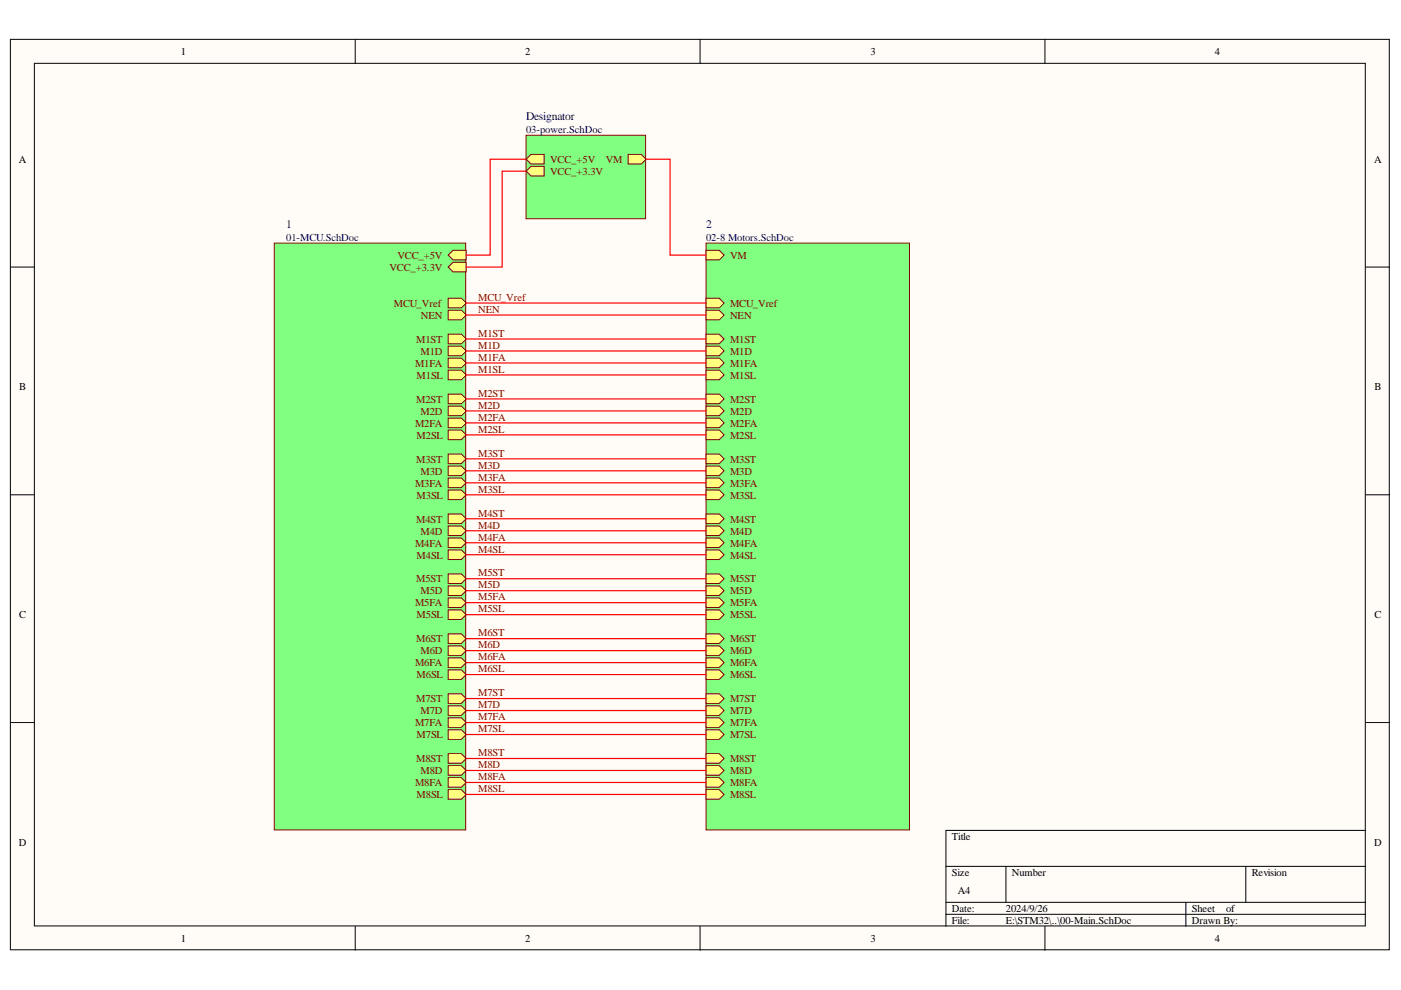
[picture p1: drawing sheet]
<svg xmlns="http://www.w3.org/2000/svg" width="297mm" height="210mm" viewBox="0 0 297 210" stroke-linecap="round" stroke-linejoin="round" font-family="sans-serif">
<g fill="#fffcf8" stroke="#000" stroke-width=".21">
<path d="M2.2 8.3h292.4v193.1h-292.4z"/>
<path d="M7.3 13.4h282.2v182.9h-282.2z"/>
</g>
<g fill="none" stroke="#000" stroke-width=".21">
<path d="M75.3 8.3v5.1M148.4 8.3v5.1M221.5 8.3v5.1M2.2 56.6h5.1M289.6 56.6h5.1M2.2 104.9h5.1M289.6 104.9h5.1M2.2 153.2h5.1M289.6 153.2h5.1M289.6 176.1h-89v20.3M75.3 196.4v5.1M148.4 196.4v5.1"/>
<path d="M200.6 183.7h89M200.6 191.3h89M200.6 193.9h89M213.3 183.7v7.6M221.5 196.4v5.1M251.4 191.3v5.1M264.1 183.7v7.6"/>
</g>
<path d="M58.1 51.5h40.6v124.5h-40.6z" fill="#80ff80" stroke="#800000" stroke-width=".21"/>
<path d="M95 70.9h2.8l1 1-1 1h-2.8z" fill-rule="evenodd" fill="#ffff80"/>
<path d="M95 70.9h2.8l1 1-1 1h-2.8z" fill="none" stroke="#800000" stroke-width=".21"/>
<path d="M95 73.4h2.8l1 1-1 1h-2.8z" fill-rule="evenodd" fill="#ffff80"/>
<path d="M95 73.4h2.8l1 1-1 1h-2.8z" fill="none" stroke="#800000" stroke-width=".21"/>
<path d="M95 75.9h2.8l1 1.1-1 1h-2.8z" fill-rule="evenodd" fill="#ffff80"/>
<path d="M95 75.9h2.8l1 1.1-1 1h-2.8z" fill="none" stroke="#800000" stroke-width=".21"/>
<path d="M95 78.5h2.8l1 1-1 1h-2.8z" fill-rule="evenodd" fill="#ffff80"/>
<path d="M95 78.5h2.8l1 1-1 1h-2.8z" fill="none" stroke="#800000" stroke-width=".21"/>
<path d="M95 65.8h2.8l1 1-1 1h-2.8z" fill-rule="evenodd" fill="#ffff80"/>
<path d="M95 65.8h2.8l1 1-1 1h-2.8z" fill="none" stroke="#800000" stroke-width=".21"/>
<path d="M95 83.6h2.8l1 1-1 1h-2.8z" fill-rule="evenodd" fill="#ffff80"/>
<path d="M95 83.6h2.8l1 1-1 1h-2.8z" fill="none" stroke="#800000" stroke-width=".21"/>
<path d="M95 86.1h2.8l1 1-1 1h-2.8z" fill-rule="evenodd" fill="#ffff80"/>
<path d="M95 86.1h2.8l1 1-1 1h-2.8z" fill="none" stroke="#800000" stroke-width=".21"/>
<path d="M95 88.6h2.8l1 1.1-1 1h-2.8z" fill-rule="evenodd" fill="#ffff80"/>
<path d="M95 88.6h2.8l1 1.1-1 1h-2.8z" fill="none" stroke="#800000" stroke-width=".21"/>
<path d="M95 91.2h2.8l1 1-1 1h-2.8z" fill-rule="evenodd" fill="#ffff80"/>
<path d="M95 91.2h2.8l1 1-1 1h-2.8z" fill="none" stroke="#800000" stroke-width=".21"/>
<path d="M95 96.3h2.8l1 1-1 1h-2.8z" fill-rule="evenodd" fill="#ffff80"/>
<path d="M95 96.3h2.8l1 1-1 1h-2.8z" fill="none" stroke="#800000" stroke-width=".21"/>
<path d="M95 98.8h2.8l1 1-1 1h-2.8z" fill-rule="evenodd" fill="#ffff80"/>
<path d="M95 98.8h2.8l1 1-1 1h-2.8z" fill="none" stroke="#800000" stroke-width=".21"/>
<path d="M95 101.4h2.8l1 1-1 1h-2.8z" fill-rule="evenodd" fill="#ffff80"/>
<path d="M95 101.4h2.8l1 1-1 1h-2.8z" fill="none" stroke="#800000" stroke-width=".21"/>
<path d="M95 103.9h2.8l1 1-1 1h-2.8z" fill-rule="evenodd" fill="#ffff80"/>
<path d="M95 103.9h2.8l1 1-1 1h-2.8z" fill="none" stroke="#800000" stroke-width=".21"/>
<path d="M95 109h2.8l1 1-1 1h-2.8z" fill-rule="evenodd" fill="#ffff80"/>
<path d="M95 109h2.8l1 1-1 1h-2.8z" fill="none" stroke="#800000" stroke-width=".21"/>
<path d="M95 111.5h2.8l1 1-1 1.1h-2.8z" fill-rule="evenodd" fill="#ffff80"/>
<path d="M95 111.5h2.8l1 1-1 1.1h-2.8z" fill="none" stroke="#800000" stroke-width=".21"/>
<path d="M95 114.1h2.8l1 1-1 1h-2.8z" fill-rule="evenodd" fill="#ffff80"/>
<path d="M95 114.1h2.8l1 1-1 1h-2.8z" fill="none" stroke="#800000" stroke-width=".21"/>
<path d="M95 116.6h2.8l1 1-1 1h-2.8z" fill-rule="evenodd" fill="#ffff80"/>
<path d="M95 116.6h2.8l1 1-1 1h-2.8z" fill="none" stroke="#800000" stroke-width=".21"/>
<path d="M95 121.7h2.8l1 1-1 1h-2.8z" fill-rule="evenodd" fill="#ffff80"/>
<path d="M95 121.7h2.8l1 1-1 1h-2.8z" fill="none" stroke="#800000" stroke-width=".21"/>
<path d="M95 124.2h2.8l1 1-1 1.1h-2.8z" fill-rule="evenodd" fill="#ffff80"/>
<path d="M95 124.2h2.8l1 1-1 1.1h-2.8z" fill="none" stroke="#800000" stroke-width=".21"/>
<path d="M95 126.8h2.8l1 1-1 1h-2.8z" fill-rule="evenodd" fill="#ffff80"/>
<path d="M95 126.8h2.8l1 1-1 1h-2.8z" fill="none" stroke="#800000" stroke-width=".21"/>
<path d="M95 129.3h2.8l1 1-1 1h-2.8z" fill-rule="evenodd" fill="#ffff80"/>
<path d="M95 129.3h2.8l1 1-1 1h-2.8z" fill="none" stroke="#800000" stroke-width=".21"/>
<path d="M95 134.4h2.8l1 1-1 1h-2.8z" fill-rule="evenodd" fill="#ffff80"/>
<path d="M95 134.4h2.8l1 1-1 1h-2.8z" fill="none" stroke="#800000" stroke-width=".21"/>
<path d="M95 136.9h2.8l1 1-1 1.1h-2.8z" fill-rule="evenodd" fill="#ffff80"/>
<path d="M95 136.9h2.8l1 1-1 1.1h-2.8z" fill="none" stroke="#800000" stroke-width=".21"/>
<path d="M95 139.5h2.8l1 1-1 1h-2.8z" fill-rule="evenodd" fill="#ffff80"/>
<path d="M95 139.5h2.8l1 1-1 1h-2.8z" fill="none" stroke="#800000" stroke-width=".21"/>
<path d="M95 142h2.8l1 1-1 1h-2.8z" fill-rule="evenodd" fill="#ffff80"/>
<path d="M95 142h2.8l1 1-1 1h-2.8z" fill="none" stroke="#800000" stroke-width=".21"/>
<path d="M95 147.1h2.8l1 1-1 1h-2.8z" fill-rule="evenodd" fill="#ffff80"/>
<path d="M95 147.1h2.8l1 1-1 1h-2.8z" fill="none" stroke="#800000" stroke-width=".21"/>
<path d="M95 149.6h2.8l1 1.1-1 1h-2.8z" fill-rule="evenodd" fill="#ffff80"/>
<path d="M95 149.6h2.8l1 1.1-1 1h-2.8z" fill="none" stroke="#800000" stroke-width=".21"/>
<path d="M95 152.2h2.8l1 1-1 1h-2.8z" fill-rule="evenodd" fill="#ffff80"/>
<path d="M95 152.2h2.8l1 1-1 1h-2.8z" fill="none" stroke="#800000" stroke-width=".21"/>
<path d="M95 154.7h2.8l1 1-1 1.1h-2.8z" fill-rule="evenodd" fill="#ffff80"/>
<path d="M95 154.7h2.8l1 1-1 1.1h-2.8z" fill="none" stroke="#800000" stroke-width=".21"/>
<path d="M95 159.8h2.8l1 1-1 1h-2.8z" fill-rule="evenodd" fill="#ffff80"/>
<path d="M95 159.8h2.8l1 1-1 1h-2.8z" fill="none" stroke="#800000" stroke-width=".21"/>
<path d="M95 162.3h2.8l1 1.1-1 1h-2.8z" fill-rule="evenodd" fill="#ffff80"/>
<path d="M95 162.3h2.8l1 1.1-1 1h-2.8z" fill="none" stroke="#800000" stroke-width=".21"/>
<path d="M95 164.9h2.8l1 1-1 1h-2.8z" fill-rule="evenodd" fill="#ffff80"/>
<path d="M95 164.9h2.8l1 1-1 1h-2.8z" fill="none" stroke="#800000" stroke-width=".21"/>
<path d="M95 167.4h2.8l1 1-1 1.1h-2.8z" fill-rule="evenodd" fill="#ffff80"/>
<path d="M95 167.4h2.8l1 1-1 1.1h-2.8z" fill="none" stroke="#800000" stroke-width=".21"/>
<path d="M95 63.2h2.8l1 1.1-1 1h-2.8z" fill-rule="evenodd" fill="#ffff80"/>
<path d="M95 63.2h2.8l1 1.1-1 1h-2.8z" fill="none" stroke="#800000" stroke-width=".21"/>
<path d="M95 54.1l1-1h2.8v2h-2.8z" fill-rule="evenodd" fill="#ffff80"/>
<path d="M95 54.1l1-1h2.8v2h-2.8z" fill="none" stroke="#800000" stroke-width=".21"/>
<path d="M95 56.6l1-1h2.8v2h-2.8z" fill-rule="evenodd" fill="#ffff80"/>
<path d="M95 56.6l1-1h2.8v2h-2.8z" fill="none" stroke="#800000" stroke-width=".21"/>
<path d="M149.7 51.5h43.1v124.5h-43.1z" fill="#80ff80" stroke="#800000" stroke-width=".21"/>
<path d="M149.7 70.9h2.8l1 1-1 1h-2.8z" fill-rule="evenodd" fill="#ffff80"/>
<path d="M149.7 70.9h2.8l1 1-1 1h-2.8z" fill="none" stroke="#800000" stroke-width=".21"/>
<path d="M149.7 73.4h2.8l1 1-1 1h-2.8z" fill-rule="evenodd" fill="#ffff80"/>
<path d="M149.7 73.4h2.8l1 1-1 1h-2.8z" fill="none" stroke="#800000" stroke-width=".21"/>
<path d="M149.7 75.9h2.8l1 1.1-1 1h-2.8z" fill-rule="evenodd" fill="#ffff80"/>
<path d="M149.7 75.9h2.8l1 1.1-1 1h-2.8z" fill="none" stroke="#800000" stroke-width=".21"/>
<path d="M149.7 78.5h2.8l1 1-1 1h-2.8z" fill-rule="evenodd" fill="#ffff80"/>
<path d="M149.7 78.5h2.8l1 1-1 1h-2.8z" fill="none" stroke="#800000" stroke-width=".21"/>
<path d="M149.7 65.8h2.8l1 1-1 1h-2.8z" fill-rule="evenodd" fill="#ffff80"/>
<path d="M149.7 65.8h2.8l1 1-1 1h-2.8z" fill="none" stroke="#800000" stroke-width=".21"/>
<path d="M149.7 83.6h2.8l1 1-1 1h-2.8z" fill-rule="evenodd" fill="#ffff80"/>
<path d="M149.7 83.6h2.8l1 1-1 1h-2.8z" fill="none" stroke="#800000" stroke-width=".21"/>
<path d="M149.7 86.1h2.8l1 1-1 1h-2.8z" fill-rule="evenodd" fill="#ffff80"/>
<path d="M149.7 86.1h2.8l1 1-1 1h-2.8z" fill="none" stroke="#800000" stroke-width=".21"/>
<path d="M149.7 88.6h2.8l1 1.1-1 1h-2.8z" fill-rule="evenodd" fill="#ffff80"/>
<path d="M149.7 88.6h2.8l1 1.1-1 1h-2.8z" fill="none" stroke="#800000" stroke-width=".21"/>
<path d="M149.7 91.2h2.8l1 1-1 1h-2.8z" fill-rule="evenodd" fill="#ffff80"/>
<path d="M149.7 91.2h2.8l1 1-1 1h-2.8z" fill="none" stroke="#800000" stroke-width=".21"/>
<path d="M149.7 96.3h2.8l1 1-1 1h-2.8z" fill-rule="evenodd" fill="#ffff80"/>
<path d="M149.7 96.3h2.8l1 1-1 1h-2.8z" fill="none" stroke="#800000" stroke-width=".21"/>
<path d="M149.7 98.8h2.8l1 1-1 1h-2.8z" fill-rule="evenodd" fill="#ffff80"/>
<path d="M149.7 98.8h2.8l1 1-1 1h-2.8z" fill="none" stroke="#800000" stroke-width=".21"/>
<path d="M149.7 101.4h2.8l1 1-1 1h-2.8z" fill-rule="evenodd" fill="#ffff80"/>
<path d="M149.7 101.4h2.8l1 1-1 1h-2.8z" fill="none" stroke="#800000" stroke-width=".21"/>
<path d="M149.7 103.9h2.8l1 1-1 1h-2.8z" fill-rule="evenodd" fill="#ffff80"/>
<path d="M149.7 103.9h2.8l1 1-1 1h-2.8z" fill="none" stroke="#800000" stroke-width=".21"/>
<path d="M149.7 109h2.8l1 1-1 1h-2.8z" fill-rule="evenodd" fill="#ffff80"/>
<path d="M149.7 109h2.8l1 1-1 1h-2.8z" fill="none" stroke="#800000" stroke-width=".21"/>
<path d="M149.7 111.5h2.8l1 1-1 1.1h-2.8z" fill-rule="evenodd" fill="#ffff80"/>
<path d="M149.7 111.5h2.8l1 1-1 1.1h-2.8z" fill="none" stroke="#800000" stroke-width=".21"/>
<path d="M149.7 114.1h2.8l1 1-1 1h-2.8z" fill-rule="evenodd" fill="#ffff80"/>
<path d="M149.7 114.1h2.8l1 1-1 1h-2.8z" fill="none" stroke="#800000" stroke-width=".21"/>
<path d="M149.7 116.6h2.8l1 1-1 1h-2.8z" fill-rule="evenodd" fill="#ffff80"/>
<path d="M149.7 116.6h2.8l1 1-1 1h-2.8z" fill="none" stroke="#800000" stroke-width=".21"/>
<path d="M149.7 121.7h2.8l1 1-1 1h-2.8z" fill-rule="evenodd" fill="#ffff80"/>
<path d="M149.7 121.7h2.8l1 1-1 1h-2.8z" fill="none" stroke="#800000" stroke-width=".21"/>
<path d="M149.7 124.2h2.8l1 1-1 1.1h-2.8z" fill-rule="evenodd" fill="#ffff80"/>
<path d="M149.7 124.2h2.8l1 1-1 1.1h-2.8z" fill="none" stroke="#800000" stroke-width=".21"/>
<path d="M149.7 126.8h2.8l1 1-1 1h-2.8z" fill-rule="evenodd" fill="#ffff80"/>
<path d="M149.7 126.8h2.8l1 1-1 1h-2.8z" fill="none" stroke="#800000" stroke-width=".21"/>
<path d="M149.7 129.3h2.8l1 1-1 1h-2.8z" fill-rule="evenodd" fill="#ffff80"/>
<path d="M149.7 129.3h2.8l1 1-1 1h-2.8z" fill="none" stroke="#800000" stroke-width=".21"/>
<path d="M149.7 134.4h2.8l1 1-1 1h-2.8z" fill-rule="evenodd" fill="#ffff80"/>
<path d="M149.7 134.4h2.8l1 1-1 1h-2.8z" fill="none" stroke="#800000" stroke-width=".21"/>
<path d="M149.7 136.9h2.8l1 1-1 1.1h-2.8z" fill-rule="evenodd" fill="#ffff80"/>
<path d="M149.7 136.9h2.8l1 1-1 1.1h-2.8z" fill="none" stroke="#800000" stroke-width=".21"/>
<path d="M149.7 139.5h2.8l1 1-1 1h-2.8z" fill-rule="evenodd" fill="#ffff80"/>
<path d="M149.7 139.5h2.8l1 1-1 1h-2.8z" fill="none" stroke="#800000" stroke-width=".21"/>
<path d="M149.7 142h2.8l1 1-1 1h-2.8z" fill-rule="evenodd" fill="#ffff80"/>
<path d="M149.7 142h2.8l1 1-1 1h-2.8z" fill="none" stroke="#800000" stroke-width=".21"/>
<path d="M149.7 147.1h2.8l1 1-1 1h-2.8z" fill-rule="evenodd" fill="#ffff80"/>
<path d="M149.7 147.1h2.8l1 1-1 1h-2.8z" fill="none" stroke="#800000" stroke-width=".21"/>
<path d="M149.7 149.6h2.8l1 1.1-1 1h-2.8z" fill-rule="evenodd" fill="#ffff80"/>
<path d="M149.7 149.6h2.8l1 1.1-1 1h-2.8z" fill="none" stroke="#800000" stroke-width=".21"/>
<path d="M149.7 152.2h2.8l1 1-1 1h-2.8z" fill-rule="evenodd" fill="#ffff80"/>
<path d="M149.7 152.2h2.8l1 1-1 1h-2.8z" fill="none" stroke="#800000" stroke-width=".21"/>
<path d="M149.7 154.7h2.8l1 1-1 1.1h-2.8z" fill-rule="evenodd" fill="#ffff80"/>
<path d="M149.7 154.7h2.8l1 1-1 1.1h-2.8z" fill="none" stroke="#800000" stroke-width=".21"/>
<path d="M149.7 159.8h2.8l1 1-1 1h-2.8z" fill-rule="evenodd" fill="#ffff80"/>
<path d="M149.7 159.8h2.8l1 1-1 1h-2.8z" fill="none" stroke="#800000" stroke-width=".21"/>
<path d="M149.7 162.3h2.8l1 1.1-1 1h-2.8z" fill-rule="evenodd" fill="#ffff80"/>
<path d="M149.7 162.3h2.8l1 1.1-1 1h-2.8z" fill="none" stroke="#800000" stroke-width=".21"/>
<path d="M149.7 164.9h2.8l1 1-1 1h-2.8z" fill-rule="evenodd" fill="#ffff80"/>
<path d="M149.7 164.9h2.8l1 1-1 1h-2.8z" fill="none" stroke="#800000" stroke-width=".21"/>
<path d="M149.7 167.4h2.8l1 1-1 1.1h-2.8z" fill-rule="evenodd" fill="#ffff80"/>
<path d="M149.7 167.4h2.8l1 1-1 1.1h-2.8z" fill="none" stroke="#800000" stroke-width=".21"/>
<path d="M149.7 63.2h2.8l1 1.1-1 1h-2.8z" fill-rule="evenodd" fill="#ffff80"/>
<path d="M149.7 63.2h2.8l1 1.1-1 1h-2.8z" fill="none" stroke="#800000" stroke-width=".21"/>
<path d="M149.7 53.1h2.8l1 1-1 1h-2.8z" fill-rule="evenodd" fill="#ffff80"/>
<path d="M149.7 53.1h2.8l1 1-1 1h-2.8z" fill="none" stroke="#800000" stroke-width=".21"/>
<path d="M111.5 28.7h25.4v17.7h-25.4z" fill="#80ff80" stroke="#800000" stroke-width=".21"/>
<path d="M111.6 33.8l1-1.1h2.8v2.1h-2.8z" fill-rule="evenodd" fill="#ffff80"/>
<path d="M111.6 33.8l1-1.1h2.8v2.1h-2.8z" fill="none" stroke="#800000" stroke-width=".21"/>
<path d="M111.6 36.3l1-1h2.8v2h-2.8z" fill-rule="evenodd" fill="#ffff80"/>
<path d="M111.6 36.3l1-1h2.8v2h-2.8z" fill="none" stroke="#800000" stroke-width=".21"/>
<path d="M133.2 32.7h2.8l1 1.1-1 1h-2.8z" fill-rule="evenodd" fill="#ffff80"/>
<path d="M133.2 32.7h2.8l1 1.1-1 1h-2.8z" fill="none" stroke="#800000" stroke-width=".21"/>
<g fill="none" stroke="#f00" stroke-width=".25">
<path d="M111.6 33.8h-7.7v20.3h-5.1M111.6 36.3h-5.1v20.3h-7.7M137 33.8h5.1v20.3h7.6M98.8 71.9h50.9M98.8 74.4h50.9M98.8 77h50.9M98.8 79.5h50.9M98.8 66.8h50.9M98.8 64.3h50.9M98.8 84.6h50.9M98.8 87.1h50.9M98.8 89.7h50.9"/>
<path d="M98.8 92.2h50.9M98.8 97.3h50.9M98.8 99.8h50.9M98.8 102.4h50.9M98.8 104.9h50.9M98.8 110h50.9M98.8 112.5h50.9M98.8 115.1h50.9M98.8 117.6h50.9M98.8 122.7h50.9M98.8 125.2h50.9M98.8 127.8h50.9"/>
<path d="M98.8 130.3h50.9M98.8 135.4h50.9M98.8 137.9h50.9M98.8 140.5h50.9M98.8 143h50.9M98.8 148.1h50.9M98.8 150.7h50.9M98.8 153.2h50.9M98.8 155.7h50.9M98.8 160.8h50.9M98.8 163.4h50.9M98.8 165.9h50.9"/>
<path d="M98.8 168.4h50.9"/>
</g>
<g font-size="2.5" fill="#000080">
<text x="111.6" y="25.5">Designator</text>
<text x="60.7" y="48.4">1</text>
<text x="149.7" y="48.4">2</text>
</g>
<g font-size="2.2">
<text x="38.4" y="11.7">1</text>
<text x="111.4" y="11.7">2</text>
<text x="184.5" y="11.7">3</text>
<text x="257.6" y="11.7">4</text>
<text x="4" y="34.5">A</text>
<text x="291.4" y="34.5">A</text>
<text x="4.1" y="82.8">B</text>
<text x="291.5" y="82.8">B</text>
<text x="4.1" y="131">C</text>
<text x="291.5" y="131">C</text>
<text x="4" y="179.3">D</text>
<text x="201.8" y="178.1">Title</text>
<text x="291.4" y="179.3">D</text>
<text x="201.8" y="185.7">Size</text>
<text x="214.5" y="185.7">Number</text>
<text x="265.4" y="185.7">Revision</text>
<text x="203.1" y="189.5">A4</text>
<text x="201.8" y="193.3">Date:</text>
<text x="201.8" y="195.8">File:</text>
<text x="213.3" y="193.3">2024/9/26</text>
<text x="213.3" y="195.8">E:\STM32\..\00-Main.SchDoc</text>
<text x="252.7" y="193.3">Sheet</text>
<text x="252.7" y="195.8">Drawn By:</text>
<text x="260" y="193.3">of</text>
<text x="38.4" y="199.7">1</text>
<text x="111.4" y="199.7">2</text>
<text x="184.5" y="199.7">3</text>
<text x="257.6" y="199.7">4</text>
</g>
<g font-size="2.2" fill="#000080">
<text x="111.6" y="28.2">03-power.SchDoc</text>
<text x="60.7" y="51.1">01-MCU.SchDoc</text>
<text x="149.7" y="51.1">02-8 Motors.SchDoc</text>
</g>
<g font-size="2.2" fill="#800000">
<text x="116.6" y="34.6">VCC_+5V</text>
<text x="128.4" y="34.6">VM</text>
<text x="116.6" y="37.1">VCC_+3.3V</text>
<text x="82.6" y="57.4">VCC_+3.3V</text>
<text x="84.3" y="54.9">VCC_+5V</text>
<text x="154.8" y="54.9">VM</text>
<text x="83.5" y="65">MCU_Vref</text>
<text x="101.4" y="63.8">MCU_Vref</text>
<text x="154.8" y="65">MCU_Vref</text>
<text x="89.3" y="67.6">NEN</text>
<text x="101.4" y="71.4">M1ST</text>
<text x="101.4" y="66.3">NEN</text>
<text x="154.8" y="67.6">NEN</text>
<text x="88" y="77.8">M1FA</text>
<text x="88.2" y="72.7">M1ST</text>
<text x="89.2" y="75.2">M1D</text>
<text x="101.4" y="73.9">M1D</text>
<text x="101.4" y="76.5">M1FA</text>
<text x="154.8" y="72.7">M1ST</text>
<text x="154.8" y="75.2">M1D</text>
<text x="154.8" y="77.8">M1FA</text>
<text x="88.3" y="80.3">M1SL</text>
<text x="101.4" y="79">M1SL</text>
<text x="154.8" y="80.3">M1SL</text>
<text x="88.2" y="85.4">M2ST</text>
<text x="89.2" y="87.9">M2D</text>
<text x="101.4" y="84.1">M2ST</text>
<text x="101.4" y="86.7">M2D</text>
<text x="101.4" y="89.2">M2FA</text>
<text x="154.8" y="85.4">M2ST</text>
<text x="154.8" y="87.9">M2D</text>
<text x="88" y="90.5">M2FA</text>
<text x="88.3" y="93">M2SL</text>
<text x="101.4" y="91.7">M2SL</text>
<text x="154.8" y="90.5">M2FA</text>
<text x="154.8" y="93">M2SL</text>
<text x="88.2" y="98.1">M3ST</text>
<text x="89.2" y="100.6">M3D</text>
<text x="101.4" y="96.8">M3ST</text>
<text x="101.4" y="99.4">M3D</text>
<text x="101.4" y="101.9">M3FA</text>
<text x="154.8" y="98.1">M3ST</text>
<text x="154.8" y="100.6">M3D</text>
<text x="88" y="103.2">M3FA</text>
<text x="88.3" y="105.7">M3SL</text>
<text x="101.4" y="104.4">M3SL</text>
<text x="154.8" y="103.2">M3FA</text>
<text x="154.8" y="105.7">M3SL</text>
<text x="88.2" y="110.8">M4ST</text>
<text x="89.2" y="113.3">M4D</text>
<text x="101.4" y="109.5">M4ST</text>
<text x="101.4" y="112.1">M4D</text>
<text x="154.8" y="110.8">M4ST</text>
<text x="154.8" y="113.3">M4D</text>
<text x="88" y="115.9">M4FA</text>
<text x="88.3" y="118.4">M4SL</text>
<text x="101.4" y="114.6">M4FA</text>
<text x="101.4" y="117.1">M4SL</text>
<text x="154.8" y="115.9">M4FA</text>
<text x="154.8" y="118.4">M4SL</text>
<text x="88.2" y="123.5">M5ST</text>
<text x="101.4" y="122.2">M5ST</text>
<text x="101.4" y="124.8">M5D</text>
<text x="154.8" y="123.5">M5ST</text>
<text x="88" y="128.6">M5FA</text>
<text x="88.3" y="131.1">M5SL</text>
<text x="89.2" y="126">M5D</text>
<text x="101.4" y="127.3">M5FA</text>
<text x="101.4" y="129.9">M5SL</text>
<text x="154.8" y="126">M5D</text>
<text x="154.8" y="128.6">M5FA</text>
<text x="154.8" y="131.1">M5SL</text>
<text x="88.2" y="136.2">M6ST</text>
<text x="101.4" y="134.9">M6ST</text>
<text x="101.4" y="137.5">M6D</text>
<text x="154.8" y="136.2">M6ST</text>
<text x="88" y="141.3">M6FA</text>
<text x="88.3" y="143.8">M6SL</text>
<text x="89.2" y="138.7">M6D</text>
<text x="101.4" y="140">M6FA</text>
<text x="101.4" y="142.6">M6SL</text>
<text x="154.8" y="138.7">M6D</text>
<text x="154.8" y="141.3">M6FA</text>
<text x="154.8" y="143.8">M6SL</text>
<text x="88.2" y="148.9">M7ST</text>
<text x="101.4" y="147.6">M7ST</text>
<text x="154.8" y="148.9">M7ST</text>
<text x="88" y="154">M7FA</text>
<text x="89.2" y="151.5">M7D</text>
<text x="101.4" y="150.2">M7D</text>
<text x="101.4" y="152.7">M7FA</text>
<text x="101.4" y="155.3">M7SL</text>
<text x="154.8" y="151.5">M7D</text>
<text x="154.8" y="154">M7FA</text>
<text x="88.2" y="161.6">M8ST</text>
<text x="88.3" y="156.5">M7SL</text>
<text x="101.4" y="160.3">M8ST</text>
<text x="154.8" y="156.5">M7SL</text>
<text x="154.8" y="161.6">M8ST</text>
<text x="88" y="166.7">M8FA</text>
<text x="89.2" y="164.2">M8D</text>
<text x="101.4" y="162.9">M8D</text>
<text x="101.4" y="165.4">M8FA</text>
<text x="101.4" y="168">M8SL</text>
<text x="154.8" y="164.2">M8D</text>
<text x="154.8" y="166.7">M8FA</text>
<text x="88.3" y="169.2">M8SL</text>
<text x="154.8" y="169.2">M8SL</text>
</g>
</svg>
